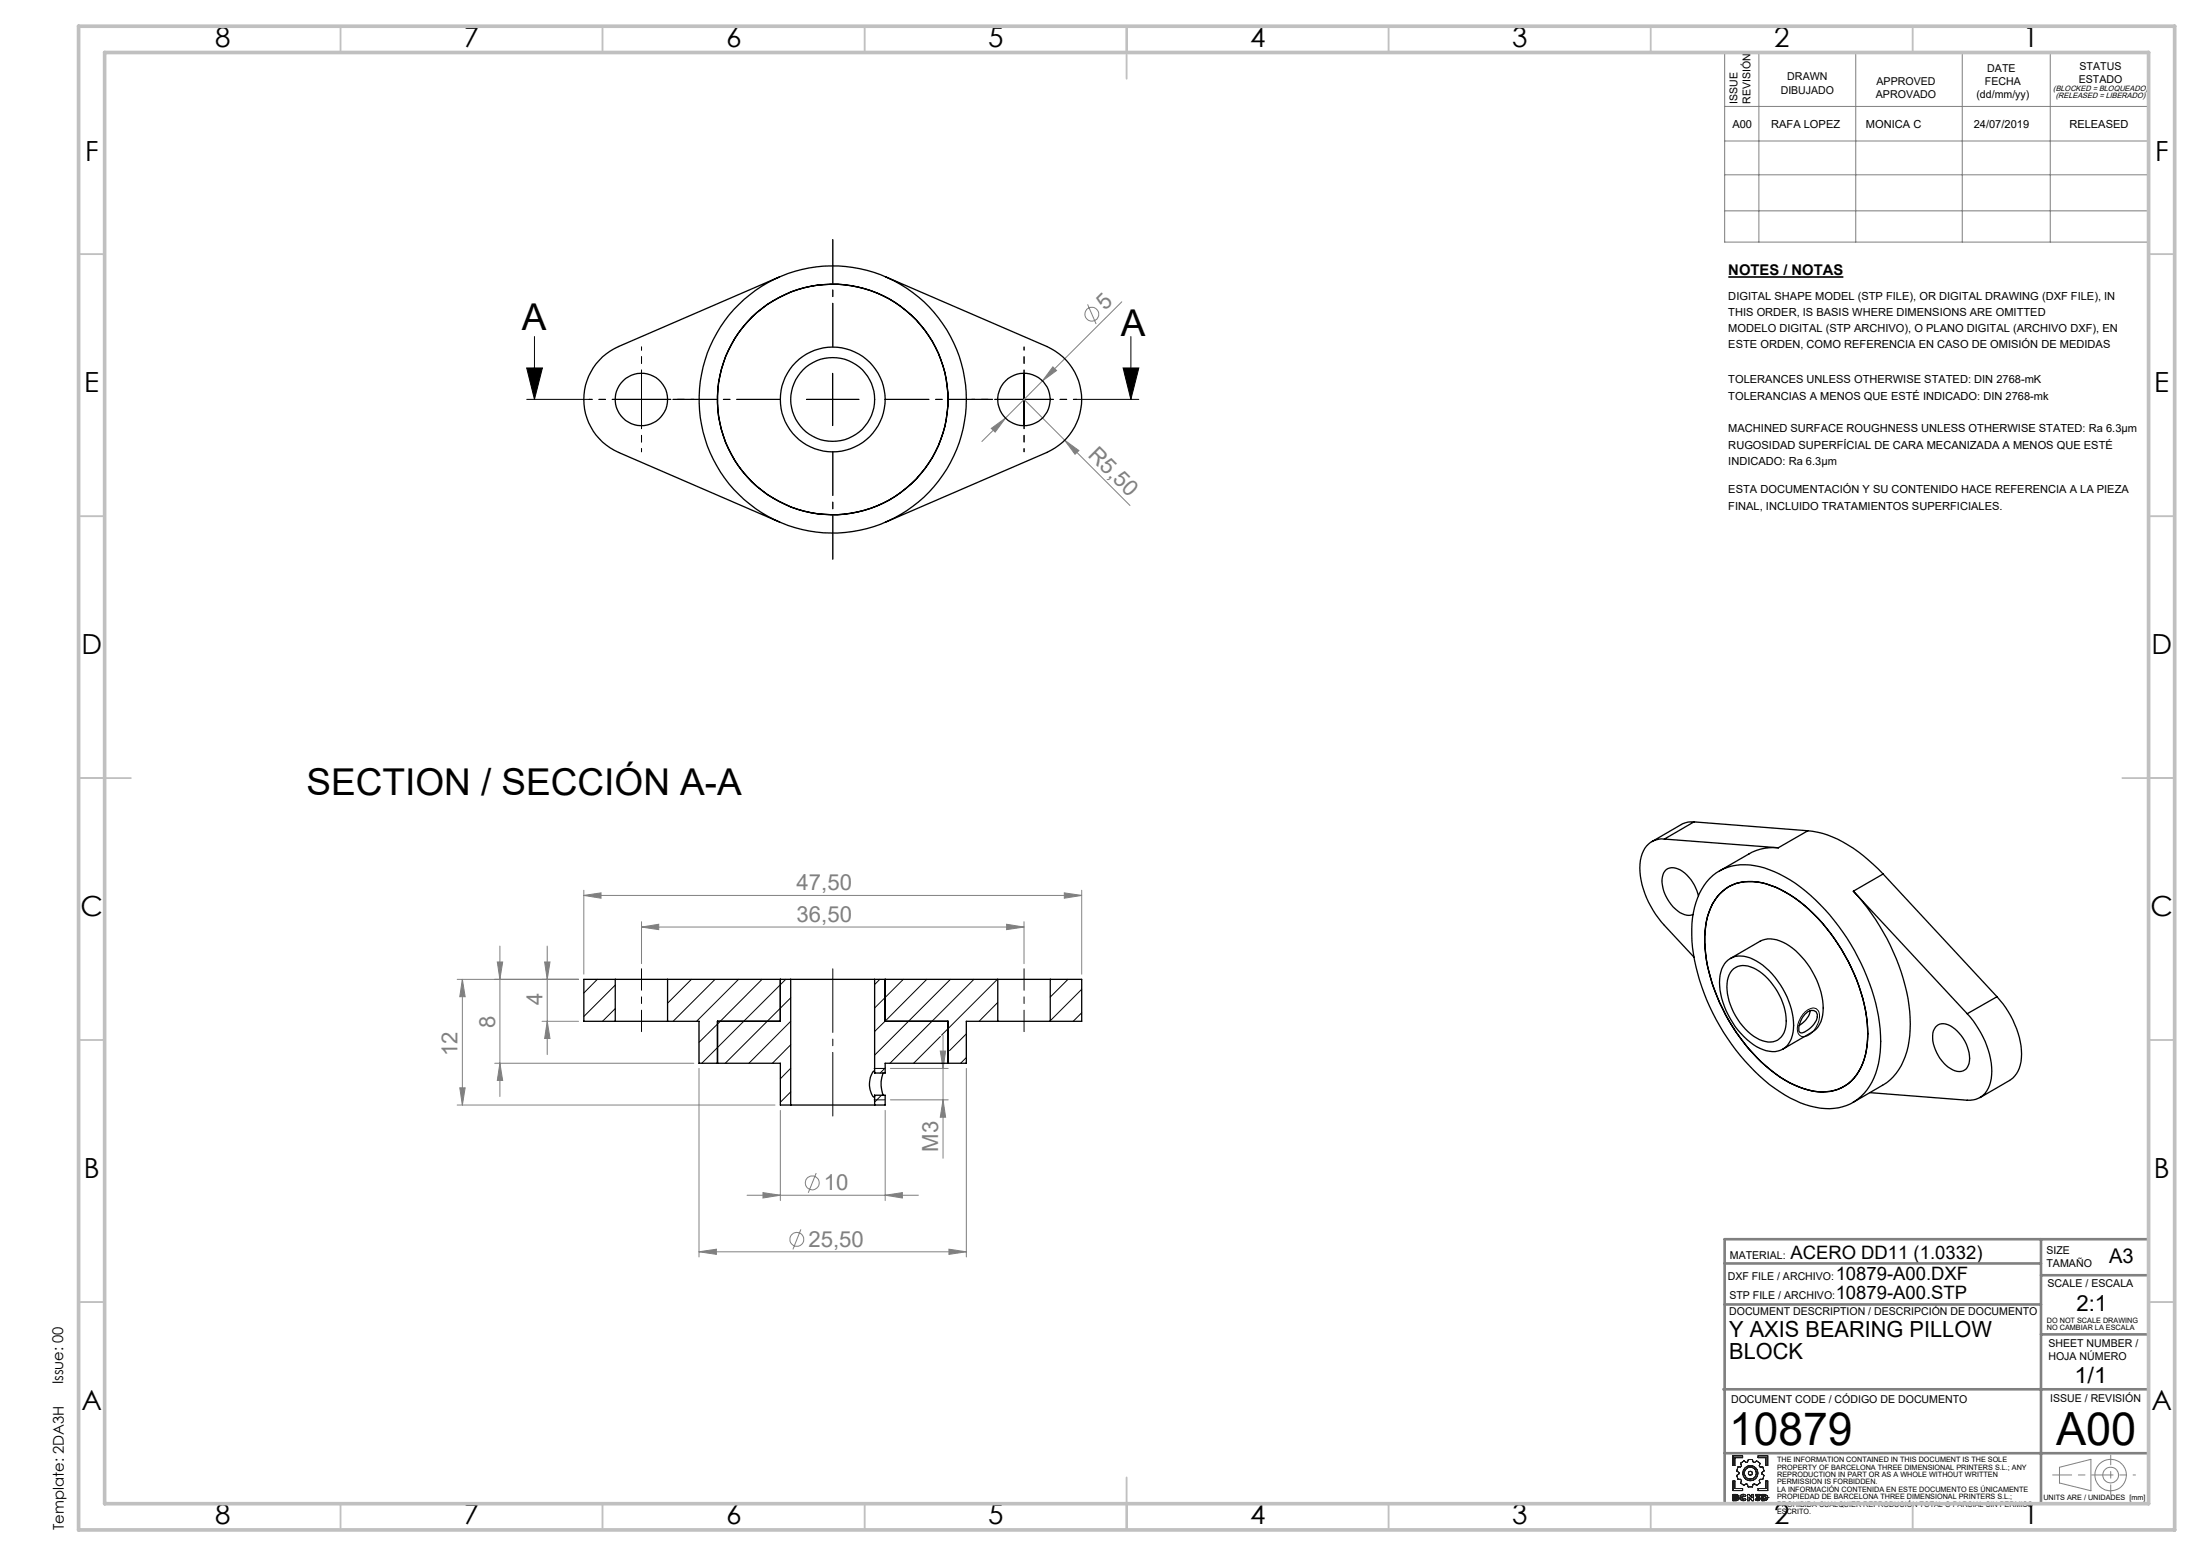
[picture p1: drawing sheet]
<svg xmlns="http://www.w3.org/2000/svg" width="420mm" height="297mm" viewBox="0 0 420 297" stroke-linecap="round" stroke-linejoin="round" font-family="sans-serif">
<path d="M329.8 52.9h22" fill="none" stroke="#000" stroke-width=".32"/>
<g fill="none" stroke="#808080" stroke-width=".19">
<path d="M329.1 10h80.9v36.2h-80.9zM335.6 10v36.2M354.1 10v36.2M374.4 10v36.2M391.2 10v36.2M329.1 20.3h80.9M329.1 26.9h80.9M329.1 33.4h80.9M207.5 58.1l1.7 3.7M214.1 57.6l-15.2 15.1M329.1 40.2h80.9M191.9 79.8l-4.5 4.5"/>
<path d="M195.4 76.2l7.8 7.8M198.9 72.7l-7 7.1M200.9 70l.7 .7-2.7 2zM189.2 81.8l2.7-2-2 2.7zM203.2 84l2.7 2-.8 .7zM203.2 84l12.4 12.5M111.4 170.9l3.3-.5v1zM111.4 169.9v16M111.4 170.9h95M122.4 176.9l3.3-.5v1zM122.4 175.9v8M122.4 176.9h73"/>
<path d="M192.1 176.4l3.3 .5-3.3 .5zM195.4 175.9v8M203.1 170.4l3.3 .5-3.3 .5zM206.4 169.9v16M87.2 186.9h23.2M88.2 186.9v24M88.2 186.9l.6 3.3h-1.1zM94.9 183.6h1l-.5 3.3zM95.4 180.6v28.7M103.4 194.9h7M103.9 183.6h1.1l-.6 3.3zM104.4 194.9l.6 3.3h-1.1z"/>
<path d="M104.4 180.6v20.7M180 197.6v23.5M87.2 210.9h60.7M87.7 207.6h1.1l-.6 3.3zM94.4 202.9h38M95.4 202.9l.5 3.3h-1zM133.4 203.9v36M148.9 211.9v17.3M168.9 211.9v17.3M169.9 209.9h11M169.9 203.9h11M179.4 200.6h1l-.4 3.3z"/>
<path d="M180 209.9l.4 3.4h-1zM184.4 203.9v36M133.4 238.9l3.3-.5v1zM133.4 238.9h51M142.6 228.1h32.7M145.6 227.6l3.3 .5-3.3 .6zM152.8 234.7l-1.5 3.8M155.8 223.9l-1.6 3.8M168.9 228.1l3.3-.5v1.1zM181.1 238.4l3.3 .5-3.3 .5zM393 280.1l6-1.6v6l-6-1.4z"/>
<circle cx="208.3" cy="60" r="1.31"/>
<circle cx="152.1" cy="236.6" r="1.33"/>
<circle cx="155" cy="225.8" r="1.32"/>
<circle cx="402.7" cy="281.6" r="3"/>
<circle cx="402.8" cy="281.5" r="1.49"/>
</g>
<g fill="none" stroke="#000" stroke-width=".19">
<path d="M100.5 70.2h3l-1.5 6zM100.5 76.2h12M102 64.2v12M117.4 76.2h10M122.4 71.3v9.9M153.9 76.2h10M158.9 71.3v9.9M190.4 76.2h10M195.4 71.3v9.9M205.3 76.2h12M214.3 70.2h3l-1.5 6zM215.8 64.2v12"/>
<path d="M344.4 193.2a1.69 1.69 0 0 1 2.6-.3 4.1 4.1 0 0 1-1.9 4.7 1.33 1.33 0 0 1-1.6 .1 1.33 1.33 0 0 1-.5-1.5l.2-1.2 .3-.6zM166.8 209.9h2M166.8 203.9h2"/>
</g>
<g fill="none" stroke="#191924" stroke-width=".19">
<path d="M330.7 277.9h1.8v.3h-1.5v1.5h-.3zM332.1 279.3l.7-.5 .4 .3 .3-.1 .1-.4h.8l.1 .4 .3 .1 .4-.3 .7 .5-.2 .5 .2 .2h.5l.2 .8-.4 .3v.2l.4 .3-.2 .8h-.5l-.2 .2 .1 .5-.6 .4-.4-.3-.3 .1-.1 .5h-.8l-.2-.5-.2-.1-.4 .3-.7-.4 .2-.5-.2-.2h-.5l-.2-.8 .4-.3v-.2l-.4-.3 .2-.8h.5l.2-.2zM335.5 277.9h1.8v1.8h-.3v-1.5h-1.5zM330.7 282.7h.3v1.4h1.5v.4h-1.8zM331 285.5l.4 .1-.4 .1zM331 286l.4 .1-.4 .1zM331.3 285.3l.3 .1 .1 .1M331.3 285.3h.2l.2 .2M331.3 285.3h-.6v1.2l.9-.1 .2-.3M331.4 285.6h.1M331.4 286.1h.1M331.7 285.5l-.2 .3 .3 .3"/>
<path d="M331.7 285.5h.1M331.8 286.1h.1M332 285.9l.2 .3 .4 .3 .6-.3M332 285.9l.1 .3 .2 .2a.69 .69 0 0 0 .9-.2M332 285.9h.1M332.4 285.9l.1 .2 .2 .1 .2-.2M332.4 285.9l.1 .2 .4-.1M332.4 285.9h.1M332.9 285.7l-.2-.2-.3 .1v.3M332.9 285.7l-.4-.1-.1 .3M332.9 286l.3 .2M333.2 285.5l-.5-.3-.5 .2-.2 .5"/>
<path d="M333.2 285.5a.67 .67 0 0 0-1.1 0l-.1 .4M333.2 285.5l-.3 .2M333.5 285.3h.3l.5 .6v-.6h.3v1.2h-.3l-.5-.7v.7h-.3zM335.1 286l.3 .2 .2-.1-.2 .1zM335.1 286l-.2 .2M335.5 284.1h1.5v-1.4h.3v1.8h-1.8zM335.6 286.1l-.4-.2v-.2l.3-.2h-.5v-.2h.8v.2l-.2 .2 .3 .4M335.6 286.1h.1M335.9 286.1l-.2 .3-.3 .1-.5-.3M335.9 286.1l-.2 .3-.4 .1-.4-.3M335.9 286.1h.1M336.2 285.3h.5l.5 .2 .2 .4-.3 .4-.9 .2z"/>
<path d="M336.6 285.5l.3 .1v.5h-.3zM337 285.9h.1M337.4 285.9h.1"/>
<circle cx="334" cy="281.2" r=".39"/>
<circle cx="334" cy="281.2" r="1.45"/>
<circle cx="334" cy="281.2" r="1.14"/>
</g>
<path d="M158.9 213v-28.1" fill="none" stroke="#000" stroke-width=".19" stroke-dasharray="15.2 1.3 1.3 1.3" stroke-dashoffset="3.1"/>
<path d="M122.4 196.9v-12M195.4 196.9v-12" fill="none" stroke="#000" stroke-width=".19" stroke-dasharray="15.2 1.3 1.3 1.3" stroke-dashoffset="11.1"/>
<path d="M148.9 76.2h-20.5M158.9 66.2v-20.5M168.9 76.2h20.5M158.9 86.2v20.5" fill="none" stroke="#000" stroke-width=".19" stroke-dasharray="15.2 1.3 1.3 1.3" stroke-dashoffset="6.9"/>
<path d="M117.4 76.2h-5M122.4 71.2v-5M127.4 76.2h5M190.4 76.2h-5M195.4 71.2v-5M200.4 76.2h5M122.4 81.2v5M195.4 81.2v5" fill="none" stroke="#000" stroke-width=".19" stroke-dasharray="15.2 1.3 1.3 1.3" stroke-dashoffset="14.6"/>
<path d="M391.7 281.5h11.1" fill="none" stroke="#808080" stroke-width=".19" stroke-dasharray="15.2 1.3 1.3 1.3" stroke-dashoffset="11.6"/>
<path d="M402.8 281.5h4.7" fill="none" stroke="#808080" stroke-width=".19" stroke-dasharray="15.2 1.3 1.3 1.3" stroke-dashoffset="14.8"/>
<path d="M402.8 277.8v7.4" fill="none" stroke="#808080" stroke-width=".19" stroke-dasharray="15.2 1.3 1.3 1.3" stroke-dashoffset="13.4"/>
<path d="M329.1 236.5h80.9v50.5h-80.9zM389.5 236.5v50.5M329.1 249h60.4M329.1 241.2h60.4M389.5 243.4h20.5M389.5 254.7h20.5M328.9 265.2h81.1M329.1 277.4h80.9" fill="none" stroke="#808080" stroke-width=".5"/>
<g fill="none" stroke="#c0c0c0" stroke-width=".35">
<path d="M65 5v5M115 5v5M165 5v5M215 5v10M265 5v5M315 5v5M365 5v5M15 48.5h5M410 48.5h5M15 98.5h5M410 98.5h5M15 148.5h10"/>
<path d="M405 148.5h10M15 198.5h5M410 198.5h5M15 248.5h5M410 248.5h5M65 287v5M115 287v5M165 287v5M215 282v10M265 287v5M315 287v5M365 287v5"/>
</g>
<path d="M15 5h400v287h-400zM20 10h390v277h-390z" fill="none" stroke="#c0c0c0" stroke-width=".7"/>
<path d="M214.3 70.2h3l-1.5 6zM100.5 70.2h3l-1.5 6z" fill="#000"/>
<g fill="#808080">
<path d="M203.2 84l2.7 2-.8 .7z"/>
<path d="M192.1 176.4l3.3 .5-3.3 .5zM122.4 176.9l3.3-.5v1zM203.1 170.4l3.3 .5-3.3 .5zM111.4 170.9l3.3-.5v1z"/>
<path d="M145.6 227.6l3.3 .5-3.3 .6zM168.9 228.1l3.3-.5v1.1z"/>
<path d="M189.2 81.8l.7 .7 2-2.7zM200.9 70l-2 2.7 2.7-2z"/>
<path d="M180 209.9l.4 3.4h-1zM179.4 200.6h1l-.4 3.3zM104.4 194.9l.6 3.3h-1.1zM103.9 183.6h1.1l-.6 3.3z"/>
<path d="M88.2 186.9l.6 3.3h-1.1zM87.7 207.6h1.1l-.6 3.3zM94.9 183.6h1l-.5 3.3zM95.4 202.9l.5 3.3h-1z"/>
<path d="M133.4 238.9l3.3-.5v1zM181.1 238.4l3.3 .5-3.3 .5z"/>
</g>
<g fill="none" stroke="#000" stroke-width=".25">
<path d="M148.8 52.8l-30.8 13.3a11 11 0 0 0-6.6 10.1 11 11 0 0 0 6.6 10.2l30.8 13.3M169 52.8l30.8 13.3a11 11 0 0 1 6.6 10.1 11 11 0 0 1-6.6 10.2l-30.8 13.3M323.3 156.9a3.9 3.9 0 0 0-2.4 .5l-5.7 3.3M323.3 156.9l-5.7 3.3M323.3 156.9l21.7 1.7M345 158.6a20.4 20.4 0 0 1 11.5 5.5l2.8 2.7M345 158.6l-5.7 3.2M317.6 160.2a4.3 4.3 0 0 0-4.6 4 16.3 16.3 0 0 0 4.6 12.4l5.7 6.1M317.6 160.2l21.7 1.6M324.1 171a7.3 7.3 0 0 0-4.4-5.3 2 2 0 0 0-2.6 2.2 7.5 7.5 0 0 0 4.4 6.7l.8 .1 .8-.1M326.2 167.7a9.6 9.6 0 0 1 9.5-2.3 25.7 25.7 0 0 1 12.6 8.2 40.7 40.7 0 0 1 10.5 24 15.3 15.3 0 0 1-3.1 11.1 9.6 9.6 0 0 1-10.2 2.4 27.1 27.1 0 0 1-12.5-8.6 39.8 39.8 0 0 1-10.2-24 14.9 14.9 0 0 1 3.4-10.8zM328.2 170.6a8.5 8.5 0 0 1 8.8-1.9 25.2 25.2 0 0 1 12.3 9.4 33.8 33.8 0 0 1 7.1 19.2 11.8 11.8 0 0 1-3.7 9.5 9.4 9.4 0 0 1-9.3 .7 28.4 28.4 0 0 1-12.8-11.6 31.5 31.5 0 0 1-5.2-18.1 11.8 11.8 0 0 1 2.8-7.2z"/>
<path d="M339.3 161.8a9.4 9.4 0 0 0-5.5 1.2l-5.7 3.3M353.7 170.1a41.1 41.1 0 0 1 10.7 23 17.7 17.7 0 0 1-2.1 11 8.6 8.6 0 0 1-3.1 3l-5.6 3.3M353.7 170.1l21.7 23.4M359.3 166.8l-5.6 3.3M359.3 166.8l21.8 23.4M117.4 186.9h10M117.4 194.9h10M117.4 186.9h-6v8h6M117.4 186.9v8M127.4 194.9h6v8h15.5v8h2M127.4 186.9h23.5M127.4 186.9v8"/>
<path d="M148.9 186.9v8h-12v8M150.9 186.9h16M150.9 186.9v24M166.9 186.9h23.5M166.9 186.9v17.9M168.9 186.9v8h12v8M190.4 186.9h10M190.4 194.9h10M190.4 194.9h-6v8h-15.5v1.9h-2M190.4 186.9v8M200.4 186.9v8M200.4 186.9h6v8h-6"/>
<path d="M329.4 183.6a4.2 4.2 0 0 1 5.2-.5 15.2 15.2 0 0 1 7.6 13.3 4.2 4.2 0 0 1-3.5 4.3 8.1 8.1 0 0 1-5.9-2.8 14.9 14.9 0 0 1-4.6-11.7l.3-1.2zM330.2 182.9l5.6-3.2a5.5 5.5 0 0 1 5.7 .8 15.6 15.6 0 0 1 6.4 12.6 4.7 4.7 0 0 1-2.1 3.9l-5.6 3.3M330.5 185.2a3.3 3.3 0 0 1 4.1-.4 12 12 0 0 1 6.1 11.3 3.1 3.1 0 0 1-4.4 2.5 11.9 11.9 0 0 1-6.7-9.6v-1.9l.4-1zM344.4 193.6a1.47 1.47 0 0 1 2.2-.5 2.43 2.43 0 0 1-1 3l-.3 .3a2.38 2.38 0 0 1-1.8 .7 1.22 1.22 0 0 1-.2-1.4l.6-1.5zM345.4 193a4 4 0 0 1-2.1 2.8M369.6 195.8a2.41 2.41 0 0 1 3 .3 7.3 7.3 0 0 1 3.1 6.8 2 2 0 0 1-3.1 1.3 7.4 7.4 0 0 1-3.7-7.4zM375.4 193.5a16.8 16.8 0 0 1 4.6 11.7 4.7 4.7 0 0 1-3.4 4.7l-1.2 .1-18.6-1.4M381.1 190.2a17.7 17.7 0 0 1 4.7 11 5.5 5.5 0 0 1-2.3 5l-5.7 3.3M381.1 190.2l-5.7 3.3M150.9 210.9h16M166.9 204.8l-.1-.4a4 4 0 0 0 0 5l.1-.3M166.9 209.1h2v1.8h-2"/>
<path d="M166.9 209.1v1.8M168.5 204.8a5.7 5.7 0 0 0 0 4.3"/>
<circle cx="122.4" cy="76.2" r="5"/>
<circle cx="158.9" cy="76.3" r="25.5"/>
<circle cx="158.9" cy="76.2" r="10"/>
<circle cx="158.9" cy="76.3" r="8"/>
<circle cx="158.9" cy="76.3" r="22"/>
<circle cx="195.4" cy="76.2" r="5"/>
</g>
<g fill="none" stroke="#000" stroke-width=".19">
<path d="M114 186.9l-2.6 2.6M117.4 188l-6 6M117.4 192.5l-2.4 2.4M127.5 186.9l-.1 .1M131.9 186.9l-4.5 4.6M136.5 186.9l-8.1 8M140.9 186.9l-8 8M145.4 186.9l-12 12.1M149.9 186.9l-16 16M150.9 190.5l-12.5 12.4M150.9 194.9l-8 8M150.9 199.4l-3.5 3.5"/>
<path d="M167.9 186.9l-1 1M172.4 186.9l-5.5 5.5M176.8 186.9l-9.9 10M179.5 197.8l-5.2 5.1M181.4 186.9l-14.5 14.5M184.4 197.3l-3.2 3.3M185.8 186.9l-16 16M190.3 186.9l-10.6 10.7M190.4 191.3l-3.6 3.6M203.8 186.9l-3.4 3.4M206.4 188.8l-6 6M206.4 193.3l-1.6 1.6"/>
<path d="M150.9 203.9l-2 2M150.9 208.4l-2 2M168.2 209.1l-1.3 1.3M168.9 203.9l-.9 .9M184.4 201.9l-1.1 1"/>
</g>
<g font-size="8.7">
<text x="330" y="275.9">10879</text>
<text x="392.3" y="275.9">A00</text>
</g>
<g font-size="7.1">
<text x="99.6" y="63.1">A</text>
<text x="213.9" y="64.2">A</text>
<text x="58.5" y="151.8">SECTION / SECCIÓN A-A</text>
</g>
<g font-size="5.3">
<text x="41" y="8.9">8</text>
<text x="88.5" y="8.9">7</text>
<text x="138.5" y="8.9">6</text>
<text x="188.5" y="8.9">5</text>
<text x="238.5" y="8.9">4</text>
<text x="288.5" y="8.9">3</text>
<text x="338.5" y="8.9">2</text>
<text x="386" y="8.9">1</text>
<text x="16.2" y="30.7">F</text>
<text x="411.2" y="30.7">F</text>
<text x="16.1" y="74.9">E</text>
<text x="411.1" y="74.9">E</text>
<text x="15.5" y="124.9">D</text>
<text x="410.5" y="124.9">D</text>
<text x="15.4" y="174.9">C</text>
<text x="410.4" y="174.9">C</text>
<text x="16" y="224.9">B</text>
<text x="411" y="224.9">B</text>
<text x="15.5" y="269.2">A</text>
<text x="410.5" y="269.2">A</text>
<text x="41" y="290.9">8</text>
<text x="88.5" y="290.9">7</text>
<text x="138.5" y="290.9">6</text>
<text x="188.5" y="290.9">5</text>
<text x="238.5" y="290.9">4</text>
<text x="288.5" y="290.9">3</text>
<text x="338.5" y="290.9">2</text>
<text x="386" y="290.9">1</text>
</g>
<g font-size="4.2" fill="#808080">
<text x="210.9" y="59.4" transform="rotate(-45 210.9 59.4)">5</text>
<text x="207.5" y="87" transform="rotate(45 207.5 87)">R5,50</text>
<text x="152" y="170">47,50</text>
<text x="152" y="176">36,50</text>
<text x="103.5" y="191.8" transform="rotate(-90 103.5 191.8)">4</text>
<text x="94.5" y="196.2" transform="rotate(-90 94.5 196.2)">8</text>
<text x="87.3" y="201.6" transform="rotate(-90 87.3 201.6)">12</text>
<text x="179" y="219.9" transform="rotate(-90 179 219.9)">M3</text>
<text x="157.2" y="227.2">10</text>
<text x="154.3" y="238">25,50</text>
</g>
<g font-size="4.2">
<text x="396.2" y="250.3">2:1</text>
<text x="330" y="255.2">Y AXIS BEARING PILLOW</text>
<text x="330" y="259.5">BLOCK</text>
<text x="395.8" y="264">1/1</text>
</g>
<text font-size="3.9" x="402.5" y="241.1">A3</text>
<g font-size="3.5">
<text x="341.7" y="240.4">ACERO DD11 (1.0332)</text>
<text x="350.3" y="244.3">10879-A00.DXF</text>
<text x="350.3" y="247.9">10879-A00.STP</text>
</g>
<g font-size="2.8">
<text x="329.8" y="52.6">NOTES / NOTAS</text>
<text x="12.1" y="264.2" transform="rotate(-90 12.1 264.2)">Issue: 00</text>
<text x="12.2" y="292" transform="rotate(-90 12.2 292)">Template: 2DA3H</text>
</g>
<g font-size="2.1">
<text x="339.8" y="17.9">DIBUJADO</text>
<text x="341.1" y="15.4">DRAWN</text>
<text x="358.1" y="16.3">APPROVED</text>
<text x="378.8" y="16.3">FECHA</text>
<text x="379.2" y="13.8">DATE</text>
<text x="396.7" y="15.8">ESTADO</text>
<text x="396.8" y="13.3">STATUS</text>
<text x="331.5" y="19.8" transform="rotate(-90 331.5 19.8)">ISSUE</text>
<text x="334" y="19.8" transform="rotate(-90 334 19.8)">REVISIÓN</text>
<text x="357.9" y="18.8">APROVADO</text>
<text x="377.1" y="18.8">(dd/mm/yy)</text>
<text x="330.6" y="24.3">A00</text>
<text x="338" y="24.3">RAFA LOPEZ</text>
<text x="356.1" y="24.3">MONICA C</text>
<text x="376.6" y="24.3">24/07/2019</text>
<text x="394.9" y="24.3">RELEASED</text>
<text x="329.8" y="57.2">DIGITAL SHAPE MODEL (STP FILE), OR DIGITAL DRAWING (DXF FILE), IN</text>
<text x="329.8" y="60.3">THIS ORDER, IS BASIS WHERE DIMENSIONS ARE OMITTED</text>
<text x="329.8" y="63.4">MODELO DIGITAL (STP ARCHIVO), O PLANO DIGITAL (ARCHIVO DXF), EN</text>
<text x="329.8" y="66.5">ESTE ORDEN, COMO REFERENCIA EN CASO DE OMISIÓN DE MEDIDAS</text>
<text x="329.8" y="73.2">TOLERANCES UNLESS OTHERWISE STATED: DIN 2768-mK</text>
<text x="329.8" y="76.3">TOLERANCIAS A MENOS QUE ESTÉ INDICADO: DIN 2768-mk</text>
<text x="329.8" y="82.5">MACHINED SURFACE ROUGHNESS UNLESS OTHERWISE STATED: Ra 6.3µm</text>
<text x="329.8" y="85.7">RUGOSIDAD SUPERFÍCIAL DE CARA MECANIZADA A MENOS QUE ESTÉ</text>
<text x="329.8" y="88.8">INDICADO: Ra 6.3µm</text>
<text x="329.8" y="94.2">ESTA DOCUMENTACIÓN Y SU CONTENIDO HACE REFERENCIA A LA PIEZA</text>
<text x="329.8" y="97.3">FINAL, INCLUIDO TRATAMIENTOS SUPERFICIALES.</text>
<text x="390.5" y="239.4">SIZE</text>
<text x="329.7" y="244.3">DXF FILE / ARCHIVO:</text>
<text x="330.1" y="240.4">MATERIAL:</text>
<text x="390.5" y="241.9">TAMAÑO</text>
<text x="390.7" y="245.6">SCALE / ESCALA</text>
<text x="330" y="251">DOCUMENT DESCRIPTION / DESCRIPCIÓN DE DOCUMENTO</text>
<text x="330" y="247.9">STP FILE / ARCHIVO:</text>
<text x="390.9" y="257.1">SHEET NUMBER /</text>
<text x="390.9" y="259.6">HOJA NÚMERO</text>
<text x="330.3" y="267.7">DOCUMENT CODE / CÓDIGO DE DOCUMENTO</text>
<text x="391.2" y="267.5">ISSUE / REVISIÓN</text>
</g>
<g font-size="1.5">
<text x="391.8" y="17.4">(BLOCKED = BLOQUEADO)</text>
<text x="392.3" y="18.8">(RELEASED = LIBERADO)</text>
</g>
<g font-size="1.4">
<text x="390.6" y="252.5">DO NOT SCALE DRAWING</text>
<text x="390.6" y="253.9">NO CAMBIAR LA ESCALA</text>
<text x="339.1" y="279.1">THE INFORMATION CONTAINED IN THIS DOCUMENT IS THE SOLE</text>
<text x="339.1" y="280.5">PROPERTY OF BARCELONA THREE DIMENSIONAL PRINTERS S.L.; ANY</text>
<text x="339.1" y="281.9">REPRODUCTION IN PART OR AS A WHOLE WITHOUT WRITTEN</text>
<text x="339.1" y="283.3">PERMISSION IS FORBIDDEN.</text>
<text x="339.1" y="284.7">LA INFORMACIÓN CONTENIDA EN ESTE DOCUMENTO ES ÚNICAMENTE</text>
<text x="339.1" y="286.1">PROPIEDAD DE BARCELONA THREE DIMENSIONAL PRINTERS S.L.;</text>
<text x="339.1" y="287.6">PROHIBIDA CUALQUIER REPRODUCIÓN TOTAL O PARCIAL SIN PERMISO</text>
<text x="389.9" y="286.3">UNITS ARE / UNIDADES [mm]</text>
<text x="339.1" y="289">ESCRITO.</text>
</g>
</svg>
